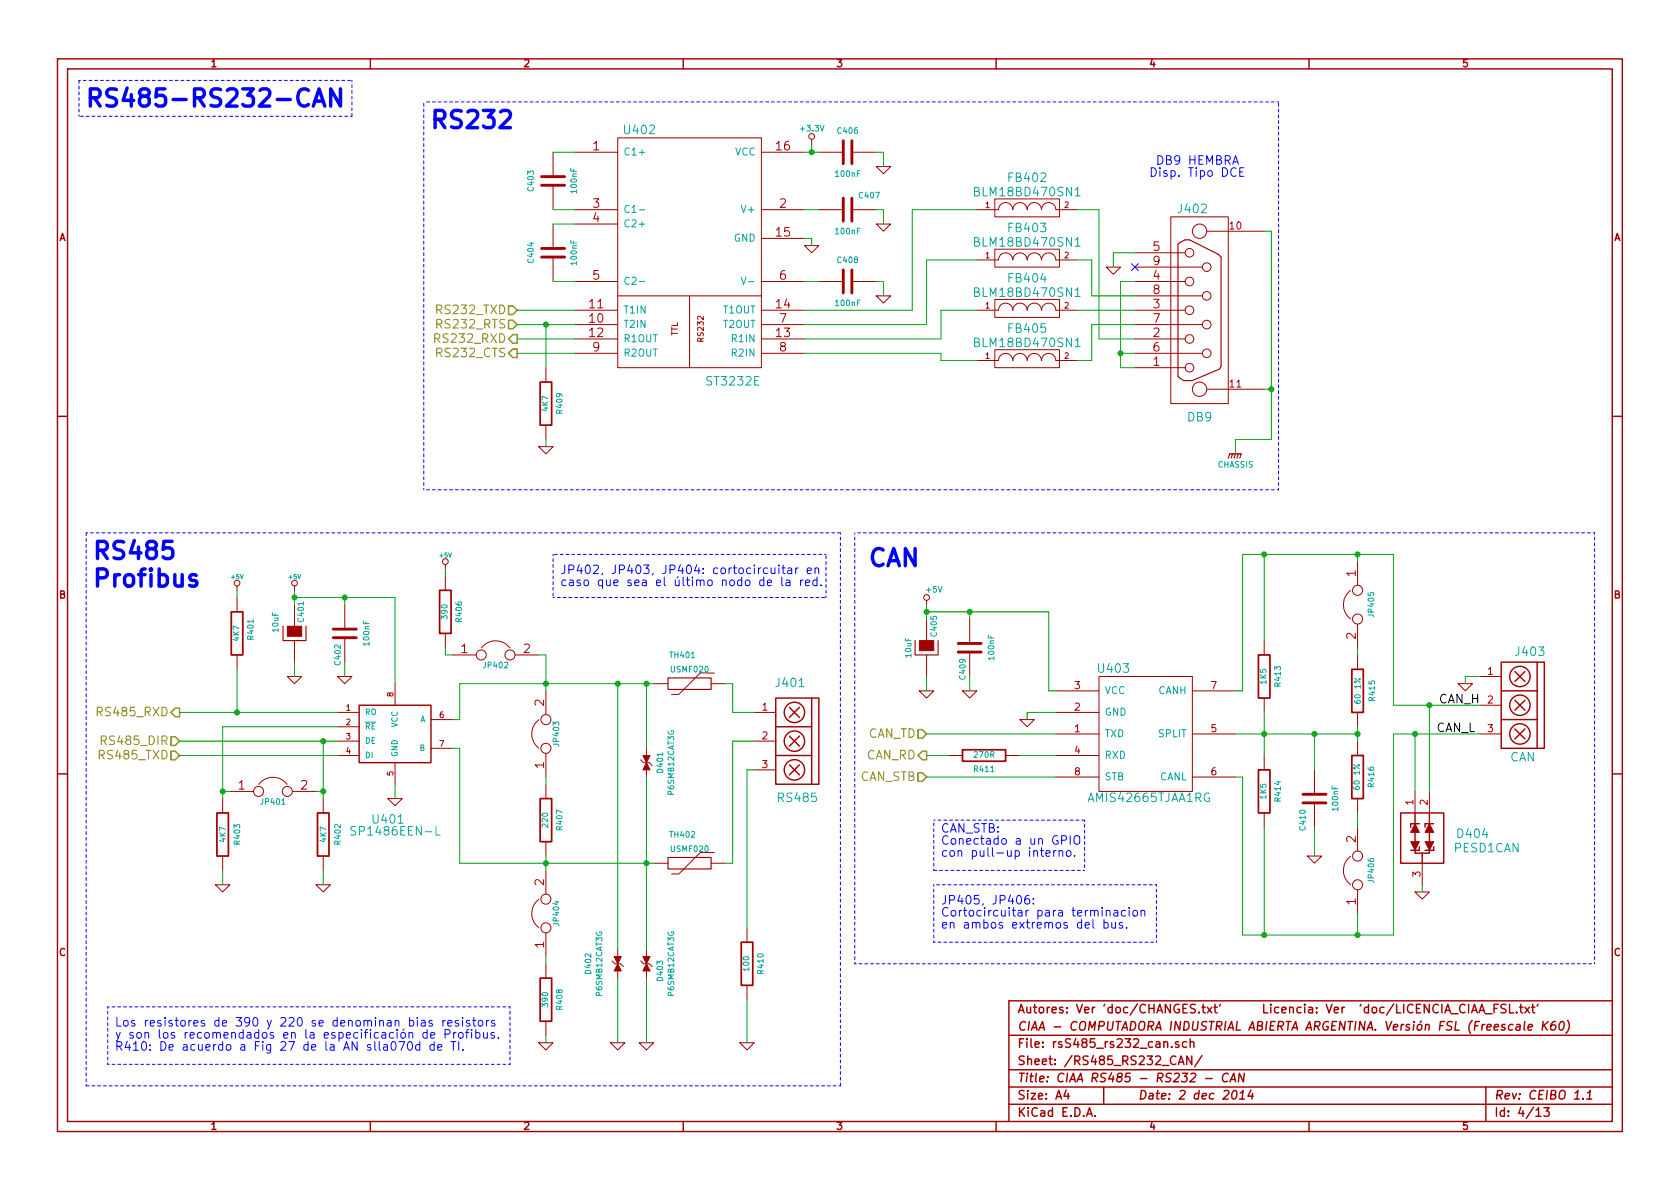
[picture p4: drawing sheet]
<svg xmlns="http://www.w3.org/2000/svg" width="297mm" height="210mm" viewBox="0 0 297 210" stroke-linecap="round" stroke-linejoin="round" font-family="sans-serif">
<g fill="none" stroke="#a00000" stroke-width=".25">
<path d="M10.2 10.4h276.6v189.7h-276.6zM11.9 12.2h273.2v186.1h-273.2zM65.5 10.4v1.8M120.8 10.4v1.8M176.1 10.4v1.8M231.4 10.4v1.8M10.2 73.6h1.7M285.1 73.6h1.7M217.4 80.3h2.1M265.4 117.1h7.6v15.2h-7.6zM267.8 118.7l1.8 1.8M269.6 118.7l-1.8 1.8"/>
<path d="M271.8 117.1v15.2M10.2 136.8h1.7M63.5 124.7h12.7v10.2h-12.7zM137.2 123.4h7.6v15.3h-7.6zM137.2 133.6h6.3M137.2 128.5h6.3M139.6 135.2l1.8 1.8M139.6 130.2l1.8 1.7M139.6 125.1l1.8 1.8M141.4 135.2l-1.8 1.8M141.4 130.2l-1.8 1.7M141.4 125.1l-1.8 1.8"/>
<path d="M143.5 123.4v15.3M265.4 127.2h6.4M265.4 122.2h6.4M267.8 128.9l1.8 1.8M267.8 123.8l1.8 1.8M269.6 128.9l-1.8 1.8M269.6 123.8l-1.8 1.8M285.1 136.8h1.7M247.6 143.8h7.7v8.8h-7.7zM250.2 150.4v.5h2.5v-.5M250.2 143.8v1.9M250.2 147.3v1.5"/>
<path d="M251 145.7h-1.6v.6M251 149.7v.7h-1.6M251.5 150.9v1.7M252.7 143.8v1.9M252.7 147.2v1.5M253.5 145.7h-1.5v.6M253.5 149.7v.7h-1.5M211.4 177.7a.62 .62 0 0 0-.9 0v.5l.8 .3v.5a.68 .68 0 0 1-.8 0M212 179v.1M212.5 178.1h.6M212.7 177.6v1.3l.4 .2M256.6 179.3h1.2"/>
<path d="M259 177.7a.63 .63 0 0 0-.7 0 .63 .63 0 0 0-.2 .8 .6 .6 0 0 0 .3 .5 .6 .6 0 0 0 .6 0M259.7 177.6v1.5M260.2 179.1l.5-1.5 .5 1.5M260.3 178.7h.8M261.5 179.1l.5-1.5 .5 1.5M261.6 178.7h.8M262.6 179.3h1.2M264.2 178.3h.5M264.9 177.6h-.7v1.5M266.3 177.7a.62 .62 0 0 0-.8 0v.5l.7 .3v.5a.68 .68 0 0 1-.8 0M266.9 177.6v1.5h.7M268.1 179v.1"/>
<path d="M268.7 178.1h.6M268.9 177.6v1.3l.4 .2M269.6 178.1l.8 1M270.4 178.1l-.8 1M270.8 178.1h.6M271 177.6v1.3l.4 .2M271.9 177.6l-.1 .3M285.1 177h-106.7v21.3M65.5 198.3v1.8M120.8 198.3v1.8M176.1 198.3v1.8M178.4 183.1h106.7"/>
<path d="M178.4 189.2h106.7M178.4 195.3h106.7M178.4 192.2h106.7M188.5 192.8l-.4 1h1M188.8 193.3v1.1M192.1 197.4l.5-1.5 .5 1.5M192.3 197h.7M193.6 197.3v.1M195.1 192.2v3.1M207.2 185.1v.1M208.3 188.3l.5-1.6 .5 1.6M208.4 184.3l-.3-.1-.3 .2 .1 .2 .5 .2v.3h-.6"/>
<path d="M208.5 187.8h.7M209.8 184.3a.48 .48 0 0 0-.7 0v.8l.3 .1 .4-.1M210.4 184.3h.1a.36 .36 0 0 1 .6 .1v.8M210.4 183.7v1.5M210.7 186.7v1.6l-.9-1.6v1.6M212.5 186.7l-1.3 1.9M213.2 190.7h1.1M217.2 189.9a.73 .73 0 0 0-1 .4 .73 .73 0 0 0 .5 1l.3-.1M217.4 191.3l.7-1.5 .4 1.5M217.6 190.9h.8M218 193l.4-.2a.88 .88 0 0 1-.3 1.6l-.3-.3a1.19 1.19 0 0 1 .2-1.1zM219.2 194.4h.8"/>
<path d="M219.3 193.3l.5-.5-.2 1.6M220 189.8l-.2 1.5-.7-1.5-.2 1.5M221.2 192.8l-.6 1h1M221.5 193.3l-.2 1.1M231.4 198.3v1.8M262.7 192.2v6.1M268.1 181.2h.6v1M268.8 181.5a.69 .69 0 0 0-.8 .3v.3l.2 .1 .5-.1M269.6 180.6l-.2 1.4 .2 .2M270.2 181.7l.7-.2v-.3h-.6l-.1 .8 .2 .2 .4-.1M271.6 196.3l.4-.4v1.5M271.6 197.4h.9"/>
<path d="M272.8 180.6l-.1 1.6M273 195.9h.9l-.5 .6 .4 .1v.7l-.2 .1-.6-.1M273 181.3l.6 .9M273.7 180.6l-1 .9M275 180.6a.72 .72 0 0 0-.8 .7l-.1 .6 .3 .3 .5-.2 .1-.6a.49 .49 0 0 0-.8 .1M275.9 180.8l.4-.2a.88 .88 0 0 1-.4 1.6l-.2-.3a1.19 1.19 0 0 1 .2-1.1zM277.2 180.4a1.78 1.78 0 0 1-.3 2.3M280.5 194.4h.9M280.7 193.3l.5-.5-.2 1.6"/>
<circle cx="268.7" cy="119.6" r="1.8"/>
<circle cx="140.5" cy="136.1" r="1.8"/>
<circle cx="140.5" cy="131.1" r="1.8"/>
<circle cx="140.5" cy="126" r="1.8"/>
<circle cx="268.7" cy="124.7" r="1.8"/>
<circle cx="268.7" cy="129.8" r="1.8"/>
</g>
<g fill="none" stroke="#a00000" stroke-width=".18">
<path d="M97.8 26.9v4.3M97.8 32.8v4.3M97.8 39.6v4.3M101.6 26.9h7.6M101.6 37.1h7.6M101.6 39.6h7.6M109.2 24.4h25.4v40.6h-25.4zM134.6 26.9h7.6M134.6 37.1h7.6M143.5 24.6v1M144.8 26.9h4.3M144.8 37.1h4.3"/>
<path d="M150.6 26.9h4.3M150.6 37.1h4.3M154.9 39.6h2.6l-1.3 1.3zM154.9 29.5h2.6l-1.3 1.2zM172.7 37.1h3.9a1.26 1.26 0 0 1 1.2-1.3 1.26 1.26 0 0 1 1.3 1.3M175.9 35.2h11.4v3.1h-11.4zM179.1 37.1a1.26 1.26 0 0 1 1.3-1.3 1.26 1.26 0 0 1 1.2 1.3 1.27 1.27 0 0 1 1.3-1.3 1.27 1.27 0 0 1 1.2 1.3M184.2 37.1a1.26 1.26 0 0 1 1.2-1.3 1.26 1.26 0 0 1 1.3 1.3h3.8M207 38.3h10.2v33.1h-10.2zM97.8 45.5v4.3M101.6 59.9h7.6M101.6 57.4h7.6"/>
<path d="M101.6 54.9h7.6M101.6 49.8h7.6M109.2 52.3h25.4M121.9 52.3v12.7M134.6 59.9h7.6M134.6 57.4h7.6M134.6 54.9h7.6M134.6 49.8h7.6M134.6 42.2h7.6M142.2 43.4h2.6l-1.3 1.3zM144.8 49.8h4.3M150.6 49.8h4.3"/>
<path d="M154.9 52.3h2.6l-1.3 1.3zM172.7 54.9h3.9a1.26 1.26 0 0 1 1.2-1.3 1.26 1.26 0 0 1 1.3 1.3M172.7 46h3.9a1.26 1.26 0 0 1 1.2-1.3 1.26 1.26 0 0 1 1.3 1.3M175.9 53h11.4v3.1h-11.4zM175.9 44.1h11.4v3.1h-11.4zM179.1 54.9a1.26 1.26 0 0 1 1.3-1.3 1.26 1.26 0 0 1 1.2 1.3 1.27 1.27 0 0 1 1.3-1.3 1.27 1.27 0 0 1 1.2 1.3M179.1 46a1.26 1.26 0 0 1 1.3-1.3 1.26 1.26 0 0 1 1.2 1.3 1.27 1.27 0 0 1 1.3-1.3 1.27 1.27 0 0 1 1.2 1.3M184.2 54.9a1.26 1.26 0 0 1 1.2-1.3 1.26 1.26 0 0 1 1.3 1.3h3.8M184.2 46a1.26 1.26 0 0 1 1.2-1.3 1.26 1.26 0 0 1 1.3 1.3h3.8M195.6 47.2h2.5l-1.3 1.3zM200.7 59.9h8.8M200.7 57.4h11.9"/>
<path d="M200.7 54.9h8.8M200.7 52.3h11.9M200.7 49.8h8.8M200.7 47.2h11.9M200.7 44.7h8.8M213.4 40.9h10.1M95.2 79h2.6l-1.3 1.3zM96.5 65v2.6M96.5 75.2v2.5M101.6 62.5h7.6M134.6 62.5h7.6M172.7 63.7h3.9a1.26 1.26 0 0 1 1.2-1.2 1.26 1.26 0 0 1 1.3 1.2"/>
<path d="M175.9 61.8h11.4v3.2h-11.4zM179.1 63.7a1.26 1.26 0 0 1 1.3-1.2 1.26 1.26 0 0 1 1.2 1.2 1.27 1.27 0 0 1 1.3-1.2 1.27 1.27 0 0 1 1.2 1.2M184.2 63.7a1.26 1.26 0 0 1 1.2-1.2 1.26 1.26 0 0 1 1.3 1.2h3.8M200.7 65h8.8M200.7 62.5h11.9M213.4 68.8h10.1M78.7 99.8v.8M240 99.3v4.2M41.9 103.6v.8M41.9 105.7v2.5M41.9 115.8v2.6M50.8 119.6h2.5l-1.2 1.3z"/>
<path d="M52.1 103.6v.8M52.1 106.9v3.8M52.1 113.3v3.8M59.7 119.6h2.5l-1.2 1.3zM61 106.9v4.3M61 112.8v4.3M78.7 101.8v2.6M78.7 112v2.5M80 115.8h4.2M85.1 114.5a3.2 3.2 0 0 1 5 .1M91.1 115.8h4.1M125.1 119h-1.3l-3.8 3.8h-1.3"/>
<path d="M163.8 106.2v.7M163.8 109.5v3.8M163.8 115.8v3.8M171.4 109.5v4.3M171.4 115.3v4.3M194.3 119.6h16.5v20.3h-16.5zM223.5 113.3v2.5M238.8 104.4a3.2 3.2 0 0 0 0 5M240 110.4v4.1M240 115.8v2.6M261.6 119.6h3.8M40.6 139.9h4.2"/>
<path d="M45.7 138.7a3.2 3.2 0 0 1 5.1 0M51.7 139.9h4.2M59.7 126h3.8M59.7 128.5h3.8M59.7 131.1h3.8M59.7 133.6h3.8M69.8 120.9v3.8M69.8 134.9v3.8M76.2 127.2h3.8M76.2 132.3h3.8M95.3 127.3a3.2 3.2 0 0 0 0 5M96.5 122.2v4.2"/>
<path d="M96.5 133.2v4.2M96.5 138.7v2.5M114.3 132.3v1.3M114.3 136.1v1.3M115.6 120.9h2.5M125.7 120.9h2.6M133.3 126h3.9M133.3 131.1h3.9M133.3 136.1h3.9M162.6 122.2h2.5l-1.3 1.2zM167.6 133.6h2.6M170.2 122.2h2.5l-1.3 1.2z"/>
<path d="M177.8 133.6h2.5M180.3 127.2h2.6l-1.3 1.3zM186.7 126h7.6M186.7 133.6h7.6M186.7 129.8h7.6M186.7 122.2h7.6M186.7 137.4h7.6M210.8 129.8h7.6M210.8 122.2h7.6M210.8 137.4h7.6M223.5 123.4v2.6M223.5 133.6v2.5"/>
<path d="M232.4 136.1v4.4M240 126v2.5M240 131.1v2.5M250.2 139.9v3.9M252.7 139.9v3.9M257.8 120.9h2.5l-1.2 1.3zM261.6 129.8h3.8M261.6 124.7h3.8M38.1 156.5h2.5l-1.2 1.2zM39.4 141.2v2.6M39.4 151.4v2.5M55.9 156.5h2.5l-1.3 1.2z"/>
<path d="M57.1 141.2v2.6M57.1 151.4v2.5M68.6 141.2h2.5l-1.3 1.3zM95.3 159a3.2 3.2 0 0 0 0 5.1M96.5 148.8v2.6M96.5 153.9v4.2M115.6 152.6h2.5M125.1 150.7h-1.3l-3.8 3.9h-1.3M125.7 152.6h2.6M223.5 143.8v2.5M231.1 151.4h2.6l-1.3 1.2zM232.4 142v4.3"/>
<path d="M238.8 151.4a3.2 3.2 0 0 0 0 5M240 141.2v2.6M240 146.3v4.2M240 157.3v4.2M250.2 157.7h2.5l-1.2 1.3zM251.5 152.6v3.9M96.5 165v4.2M96.5 170.4v2.6M109.2 167.9v1.3M109.2 171.7v1.3M114.3 167.9v1.3M114.3 171.7v1.3"/>
<path d="M132.1 164.1v2.5M132.1 174.2v2.6M95.2 184.4h2.6l-1.3 1.3zM96.5 180.6v2.5M107.9 184.4h2.6l-1.3 1.3zM113 184.4h2.6l-1.3 1.3zM130.8 184.4h2.5l-1.2 1.3z"/>
<circle cx="143.5" cy="24.1" r=".51"/>
<circle cx="210.3" cy="59.9" r=".76"/>
<circle cx="210.3" cy="54.9" r=".76"/>
<circle cx="210.3" cy="44.7" r=".76"/>
<circle cx="210.3" cy="49.8" r=".76"/>
<circle cx="212.1" cy="40.9" r="1.27"/>
<circle cx="213.4" cy="57.4" r=".76"/>
<circle cx="213.4" cy="47.2" r=".76"/>
<circle cx="213.4" cy="52.3" r=".76"/>
<circle cx="210.3" cy="65" r=".76"/>
<circle cx="212.1" cy="68.8" r="1.27"/>
<circle cx="213.4" cy="62.5" r=".76"/>
<circle cx="78.7" cy="99.3" r=".51"/>
<circle cx="41.9" cy="103.1" r=".51"/>
<circle cx="52.1" cy="103.1" r=".51"/>
<circle cx="85.1" cy="115.8" r=".89"/>
<circle cx="90.2" cy="115.8" r=".89"/>
<circle cx="163.8" cy="105.7" r=".51"/>
<circle cx="240" cy="109.5" r=".89"/>
<circle cx="240" cy="104.4" r=".89"/>
<circle cx="45.7" cy="139.9" r=".89"/>
<circle cx="50.8" cy="139.9" r=".89"/>
<circle cx="96.5" cy="132.3" r=".89"/>
<circle cx="96.5" cy="127.2" r=".89"/>
<circle cx="96.5" cy="159" r=".89"/>
<circle cx="240" cy="151.4" r=".89"/>
<circle cx="240" cy="156.5" r=".89"/>
<circle cx="96.5" cy="164.1" r=".89"/>
</g>
<g fill="none" stroke="#00a0a0" stroke-width=".18">
<path d="M113 37.1h1M190.1 33.5l.5-.4v1.5M190.1 34.6h.9M113 49.8h1M131.1 49l.4 1.3 .4-1.3M132.3 49.8h1M190.1 51.3l.5-.4v1.5M190.1 42.4l.5-.4v1.5M190.1 52.4h.9M190.1 43.5h.9M190.1 60.2l.5-.4v1.5M190.1 61.3h.9"/>
<path d="M62.9 146.2a.62 .62 0 0 0-.8 .1v.4l.7 .4v.4a.68 .68 0 0 1-.8 .1M77.1 146.1v1.6h.7"/>
</g>
<g fill="none" stroke="#a00000" stroke-width=".51">
<path d="M95.8 32.8h4M95.8 31.2h4M149.1 24.9v4.1M149.1 35v4.1M150.6 24.9v4.1M150.6 35v4.1M95.8 45.5h4M95.8 43.9h4M149.1 47.7v4.1M150.6 47.7v4.1M58.9 111.2h4.1M58.9 112.8h4.1"/>
<path d="M169.4 113.8h4.1M169.4 115.3h4.1M230.4 142h4M230.4 140.5h4"/>
</g>
<g fill="none" stroke="#a00000" stroke-width=".3">
<path d="M95.5 67.6h2v7.6h-2zM40.9 108.2h2v7.6h-2zM77.7 104.4h2.1v7.6h-2.1zM222.5 115.8h2v7.6h-2zM239 118.4h2v7.6h-2zM170.2 132.6h7.6v2h-7.6zM222.5 136.1h2v7.7h-2zM239 133.6h2v7.6h-2zM38.4 143.8h2v7.6h-2zM56.1 143.8h2.1v7.6h-2.1zM95.5 141.2h2v7.6h-2zM95.5 173h2v7.6h-2z"/>
<path d="M131.1 166.6h2v7.6h-2z"/>
</g>
<g fill="#a00000" stroke="#a00000" stroke-width=".18">
<path d="M114.8 134.9l.5 .5z"/>
<path d="M113.8 134.9h1z"/>
<path d="M113.3 134.4l.5 .5z"/>
<path d="M114.3 134.9l.6 1.2h-1.2z"/>
<path d="M113.7 133.6h1.2l-.6 1.3z"/>
<path d="M109.7 170.4l.5 .5z"/>
<path d="M108.7 170.4h1z"/>
<path d="M108.2 169.9l.5 .5z"/>
<path d="M109.2 170.4l.7 1.3h-1.3z"/>
<path d="M108.6 169.2h1.3l-.7 1.2z"/>
<path d="M114.8 170.4l.5 .5z"/>
<path d="M113.8 170.4h1z"/>
<path d="M113.3 169.9l.5 .5z"/>
<path d="M114.3 170.4l.6 1.3h-1.2z"/>
<path d="M113.7 169.2h1.2l-.6 1.2z"/>
<path d="M162.6 113.3h2.5v1.8h-2.5z"/>
<path d="M250.2 145.7l.8 1.5h-1.6z"/>
<path d="M249.4 148.8h1.6l-.8 1.6z"/>
<path d="M252.7 145.7l.8 1.5h-1.5z"/>
<path d="M252 148.8h1.5l-.8 1.6z"/>
<path d="M50.8 110.7h2.5v1.8h-2.5z"/>
</g>
<path d="M208.5 42.9l1-.5h.8l5.1 2.6 .5 .5v19.3l-.3 .4-4.8 2.1h-1.5l-1-.8v-23.3zM217.4 80.3l-.2 .7M217.9 80.3l-.2 .7M218.4 80.3l-.2 .7M218.9 80.3l-.2 .7M219.5 80.3l-.3 .7M50 110.7v2.6h4.1v-2.6M118.1 119.9h7.6v2h-7.6zM161.8 113.3v2.5h4.1v-2.5M118.1 151.6h7.6v2.1h-7.6z" fill="none" stroke="#a00000" stroke-width=".2"/>
<path d="M200.1 46.6l1.2 1.2M201.3 46.6l-1.2 1.2" fill="none" stroke="#0000c0" stroke-width=".18"/>
<g fill="none" stroke="#00f" stroke-width=".18">
<path d="M218 29.1l.5-1.6 .5 1.6M218.1 28.6h.7M218.6 29.8a.63 .63 0 0 0-.8 0 .63 .63 0 0 0-.2 .8 .6 .6 0 0 0 .3 .5 .6 .6 0 0 0 .7 0M219.2 30.4h.5M219.9 29.7h-.7v1.5h.7M137.7 99.9v.2M138.5 99.9v1.3l.3 .2M135.7 103.1l.7-.2-.1-.3h-.4l-.2 .2 .1 .7h.5M136.3 100.4v.8a.39 .39 0 0 0 .7 .1M137 100.4v1M137.7 100.4v1M138.2 102.1v1.3l.3 .2"/>
<path d="M138.3 100.4h.5M139 102.6h.6l.1 1M139.3 100.5h.6l.1 .9M139.7 102.9l-.5 .1a.3 .3 0 0 0-.3 .3 .3 .3 0 0 0 .3 .3l.5-.1M140 100.8l-.5 .1a.3 .3 0 0 0-.3 .2 .3 .3 0 0 0 .3 .3h.5M140.7 100.4v1M141.1 100.4l-.3 .1-.1 .2M141.6 102.6v1M142 102.6h-.3l-.1 .3M142.4 103.1l.8-.2-.1-.3h-.5l-.2 .2 .1 .7h.6M142.7 100.9l.8-.1-.1-.3-.4-.1-.3 .3 .1 .7h.6M144.1 100.6l.1-.1a.36 .36 0 0 1 .6 .2v.7"/>
<path d="M144.1 100.4v1M144.4 102.6a.48 .48 0 0 0-.6 .1v.7l.2 .2 .4-.1M144.4 102.1v1.5M145.2 103.4v.2M181.9 158.3a.62 .62 0 0 0-.7 .7v.6l.3 .3 .5-.2v-.6a.48 .48 0 0 0-.7 0l-.1 .1M182.7 159.7v.2M182.7 158.9v.2M184.9 150.9l.8-.1-.1-.3-.4-.1-.3 .2 .1 .8h.6M186.3 150.4v1M186.7 150.4l-.2 .1-.2 .2M187.2 150.6l.1-.1a.36 .36 0 0 1 .6 .1v.8M187.2 150.4v1"/>
<path d="M187.7 148.6l.7-.1 .2-.2-.1-.4-.2-.1h-.6v1.5M188.6 150.6l.2-.2 .5 .2v.7l-.2 .1-.5-.1zM189.2 147.8v1.5M190 151.3v.1M190.1 147.8a.5 .5 0 0 1 .6 0 .5 .5 0 0 1 .2 .5v.8a.53 .53 0 0 1-.6 .2 .53 .53 0 0 1-.4-.5v-.5zM81.8 179.9v.2M83.8 179.9v1.3l.4 .3M195.2 163.2a.48 .48 0 0 1 .7 .1v.7l-.3 .1h-.4M195.2 162.6v1.5M195.6 161.1h.1a.36 .36 0 0 1 .6 .1v.8M196.6 163.1v.8a.39 .39 0 0 0 .6 .1M197 161.1h.6v.9"/>
<path d="M197.2 163.1v1M197.6 161.4h-.5a.3 .3 0 0 0-.2 .3 .3 .3 0 0 0 .2 .3l.5-.1M198.5 163.2l-.4-.1-.2 .2v.2l.6 .2v.4h-.6M199 161.1a.48 .48 0 0 0-.7 0v.8l.3 .1 .4-.1M199.2 164v.1M199.6 160.5v.1M199.6 161v1M200.4 161.1l.2-.1 .4 .1v.8l-.2 .1-.4-.1zM201.8 161.1a.36 .36 0 0 1 .6 .1v.8M201.8 161v1M69.3 184.3l.2-.1a.86 .86 0 0 1 .6 .7 .86 .86 0 0 1-.5 .8 .81 .81 0 0 1-.3-1.4zM70.5 184.2h1.1l-.7 1.5"/>
<path d="M72.2 184.3l.2-.1a.86 .86 0 0 1 .5 .7 .86 .86 0 0 1-.4 .8 .81 .81 0 0 1-.3-1.4zM74.2 184.8a.48 .48 0 0 0-.6 .1v.7l.2 .1 .4-.1M74.2 184.2v1.5M74.5 180.5h.6l.1 1M75.2 180.8l-.5 .1a.3 .3 0 0 0-.3 .3 .3 .3 0 0 0 .3 .3l.5-.1M75.5 182.6a.48 .48 0 0 0-.6 .1v.8l.2 .1 .4-.1M75.5 182.1v1.5M76.1 183.1l.8-.1-.1-.4h-.4l-.3 .2 .1 .7h.6M76.4 180.5l-.4-.1-.2 .3 .1 .2 .5 .1v.4h-.6M76.8 184.8a.48 .48 0 0 0-.7 .1v.7l.2 .1 .5-.1M76.8 184.2v1.5M77.4 185.2l.7-.1v-.3l-.5-.1-.2 .2 .1 .7h.6"/>
<path d="M78.3 180.4v1.1M78.7 182.9l.7-.1 .2-.2-.1-.4-.2-.1h-.6v1.5M78.7 180.4l-.2 .1-.2 .2M79.2 180.9l.7-.1-.1-.3-.4-.1-.2 .3v.7h.6M79.7 184.2h.9M80.2 184.2v1.5M80.2 182.6v1M80.6 182.6h-.2l-.2 .3M81.1 180.5l-.4-.1-.2 .3v.2l.6 .1v.4h-.6M81.1 184.2v1.5M81.2 182.7l.2-.1 .4 .1v.8l-.2 .1-.4-.1zM81.8 180.4v1.1"/>
<path d="M81.8 185.6v.1M82.3 182.6h.6M82.9 182.1h-.3l-.1 .2v1.3M83 180.5l-.3-.1-.3 .3 .1 .2 .5 .1v.4h-.6M83.4 182.1v.1M83.4 182.6v1M83.6 180.4h.6M84.1 182.6a.48 .48 0 0 1 .7 .1v.8l-.2 .1-.5-.1M84.1 182.1v1.5M84.7 180.5l.4-.1 .3 .3v.5l-.3 .3-.4-.1-.1-.2v-.5zM85.5 182.6v.8a.39 .39 0 0 0 .7 .1M86 180.4v1.1"/>
<path d="M86.2 182.6v1M86.4 180.4l-.2 .1-.2 .2M87.4 182.6h-.4l-.2 .2 .1 .2 .5 .2v.3h-.6M87.5 180.5l-.4-.1-.2 .3v.2l.6 .1v.4h-.6M88.1 183.5v.1"/>
</g>
<path d="M89.9 54.1h.8l.7 .8-.7 .7h-.8zM89.9 56.6h.8l.7 .8-.7 .8h-.8zM89.9 59.9l.8-.7h.7v1.5h-.7zM89.9 62.5l.8-.8h.7v1.5h-.7zM30.2 132.8h.8l.7 .8-.7 .8h-.8zM30.2 130.3h.8l.7 .8-.7 .7h-.8zM31 125.2h.7v1.5h-.7l-.8-.7zM162.3 129h.8l.7 .8-.7 .8h-.8zM162.3 136.6h.8l.7 .8-.7 .8h-.8zM163.1 132.8h.7v1.6h-.7l-.8-.8z" fill="none" stroke="#808000" stroke-width=".25"/>
<path d="M17.9 131l.7-.1 .2-.2-.1-.4-.2-.2h-.6v1.6" fill="none" stroke="#808000" stroke-width=".18"/>
<path d="M54.5 16a1.14 1.14 0 0 0-1.3-.2 1.14 1.14 0 0 0-.5 1.2 1.29 1.29 0 0 0 .3 1.4 1.29 1.29 0 0 0 1.4 .2l.1-.1M55.4 18.8l1-3.1 1 3.1M55.7 17.9h1.4M60.2 15.7v3.1l-1.7-3.1v3.1" fill="none" stroke="#00f" stroke-width=".61"/>
<g fill="none" stroke="#00a000" stroke-width=".18">
<path d="M97.8 26.9h3.8M97.8 37.1h3.8M97.8 39.6h3.8M142.2 26.9h2.6M142.2 37.1h2.6M143.5 25.6v1.3M154.9 26.9h1.3v2.6M154.9 37.1h1.3v2.5M172.7 37.1h-11.4v17.8h-19.1M190.5 37.1h3.8v22.8h6.4M91.4 54.9h10.2M91.4 59.9h10.2"/>
<path d="M91.4 57.4h10.2M96.5 57.4v7.6M97.8 49.8h3.8M142.2 42.2h1.3v1.2M142.2 49.8h2.6M154.9 49.8h1.3v2.5M172.7 46h-8.9v11.4h-21.6M172.7 54.9h-6.3v5h-24.2M190.5 54.9h10.2M190.5 46h2.5v6.3h7.7M200.7 49.8h-2.6v15.2h2.6M200.7 57.4h-7.7v6.3h-2.5"/>
<path d="M200.7 44.7h-3.9v2.5M223.5 40.9h1.3v36.8h-6.4v2.6M91.4 62.5h10.2M96.5 77.7v1.3M142.2 62.5h24.2v1.2h6.3M198.1 62.5h2.6M223.5 68.8h1.3M223.5 98v15.3M240 98v1.3M41.9 104.4v1.3M41.9 118.4v7.6M52.1 105.7h17.7v15.2"/>
<path d="M52.1 104.4v2.5M52.1 117.1v2.5M61 105.7v1.2M61 117.1v2.5M78.7 100.6v1.2M78.7 114.5v1.3h1.3M95.2 115.8h1.3v6.4M163.8 108.2h21.6v14h1.3M163.8 106.9v2.6M163.8 119.6v2.6M171.4 108.2v1.3M171.4 119.6v2.6"/>
<path d="M240 114.5v1.3M261.6 119.6h-2.5v1.3M31.7 133.6h28M31.7 131.1h28M31.7 126h28M39.4 139.9h1.2M55.9 139.9h1.2M57.1 131.1v10.1M59.7 128.5h-20.3v12.7M69.8 138.7v2.5M80 132.3h1.3v20.3h34.3M96.5 137.4v1.3"/>
<path d="M109.2 120.9v47M114.3 120.9v11.4M114.3 137.4v30.5M115.6 120.9h-34.3v6.3h-1.3M128.3 120.9h1.2v5.1h3.8M133.3 131.1h-3.8v21.5h-1.2M133.3 136.1h-1.2v28M163.8 129.8h22.9M163.8 133.6h3.8M163.8 137.4h22.9M180.3 133.6h6.4M186.7 126h-5.1v1.2"/>
<path d="M218.4 129.8h21.6M218.4 122.2h1.3v-24.2h26.7v26.7h15.2M223.5 126v7.6M232.4 129.8v6.3M240 128.5v2.6M250.2 129.8v10.1M252.7 124.7v15.2M261.6 129.8h-15.2v35.5h-26.7v-27.9h-1.3M39.4 153.9v2.6M57.1 153.9v2.6M96.5 151.4v2.5M223.5 146.3v19"/>
<path d="M232.4 146.3v5.1M240 143.8v2.5M251.5 156.5v1.2M96.5 169.2v1.2M109.2 173v11.4M114.3 173v11.4M132.1 176.8v7.6M240 161.5v3.8M96.5 183.1v1.3"/>
</g>
<g fill="none" stroke="#00f" stroke-width=".18" stroke-dasharray=".5" stroke-dashoffset=".3">
<path d="M14 14.2h48.2M62.2 14.2v6.4M226.1 18h-151.2M14 20.6v-6.4M62.2 20.6h-48.2M15.2 94.2h133.4M74.9 86.6v-68.6M97.8 98v7.7M146 98h-48.2M148.6 94.2v97.8M151.1 94.2v76.2M226.1 86.6h-151.2"/>
<path d="M226.1 86.6v-68.6M281.9 94.2h-130.8M97.8 105.7h48.2M146 105.7v-7.7M165.1 156.5v10.1M165.1 145h26.7M165.1 153.9v-8.9M191.8 145v8.9M191.8 153.9h-26.7M204.5 156.5h-39.4M19 178h71.2M19 178v10.2"/>
<path d="M151.1 170.4h130.8M165.1 166.6h39.4M204.5 166.6v-10.1M281.9 170.4v-76.2M15.2 192v-97.8M19 188.2h71.2M90.2 188.2v-10.2M148.6 192h-133.4"/>
</g>
<g fill="#00a000" stroke="#00a000" stroke-width=".25">
<circle cx="52.1" cy="105.7" r=".41"/>
<circle cx="143.5" cy="26.9" r=".41"/>
<circle cx="61" cy="105.7" r=".41"/>
<circle cx="163.8" cy="108.2" r=".41"/>
<circle cx="171.4" cy="108.2" r=".41"/>
<circle cx="114.3" cy="152.6" r=".41"/>
<circle cx="114.3" cy="120.9" r=".41"/>
<circle cx="96.5" cy="57.4" r=".41"/>
<circle cx="109.2" cy="120.9" r=".41"/>
<circle cx="96.5" cy="120.9" r=".41"/>
<circle cx="96.5" cy="152.6" r=".41"/>
<circle cx="223.5" cy="129.8" r=".41"/>
<circle cx="240" cy="129.8" r=".41"/>
<circle cx="240" cy="165.3" r=".41"/>
<circle cx="223.5" cy="165.3" r=".41"/>
<circle cx="232.4" cy="129.8" r=".41"/>
<circle cx="250.2" cy="129.8" r=".41"/>
<circle cx="252.7" cy="124.7" r=".41"/>
<circle cx="224.8" cy="68.8" r=".41"/>
<circle cx="198.1" cy="62.5" r=".41"/>
<circle cx="41.9" cy="126" r=".41"/>
<circle cx="240" cy="98" r=".41"/>
<circle cx="223.5" cy="98" r=".41"/>
<circle cx="57.1" cy="131.1" r=".41"/>
<circle cx="57.1" cy="139.9" r=".41"/>
<circle cx="39.4" cy="139.9" r=".41"/>
</g>
<g font-size="4.2" fill="#00f">
<text x="15.2" y="19">RS485-RS232-CAN</text>
<text x="76.2" y="22.9">RS232</text>
<text x="16.5" y="99.1">RS485</text>
<text x="153.7" y="100.3">CAN</text>
<text x="16.5" y="103.9">Profibus</text>
</g>
<g font-size="2.1" fill="#00a0a0">
<text x="110.5" y="23.8">U402</text>
<text x="172.8" y="34.8">BLM18BD470SN1</text>
<text x="178.4" y="32.3">FB402</text>
<text x="178.4" y="41.1">FB403</text>
<text x="208.5" y="37.8">J402</text>
<text x="172.8" y="43.7">BLM18BD470SN1</text>
<text x="172.8" y="52.6">BLM18BD470SN1</text>
<text x="178.4" y="50">FB404</text>
<text x="178.4" y="58.9">FB405</text>
<text x="172.8" y="61.5">BLM18BD470SN1</text>
<text x="125.1" y="68.2">ST3232E</text>
<text x="210" y="74.6">DB9</text>
<text x="194.3" y="119">U403</text>
<text x="268.1" y="116.1">J403</text>
<text x="137.3" y="121.6">J401</text>
<text x="267" y="134.7">CAN</text>
<text x="137.7" y="141.9">RS485</text>
<text x="192.7" y="141.9">AMIS42665TJAA1RG</text>
<text x="62.9" y="147.8">SP1486EEN-L</text>
<text x="66" y="145.7">U401</text>
<text x="257.8" y="148.3">D404</text>
<text x="257.1" y="150.8">PESD1CAN</text>
</g>
<g font-size="2.1" fill="#a00000">
<text x="104.8" y="26.7">1</text>
<text x="137.3" y="26.7">16</text>
<text x="104.8" y="36.8">3</text>
<text x="104.8" y="39.4">4</text>
<text x="137.3" y="41.9">15</text>
<text x="137.8" y="36.8">2</text>
<text x="203.9" y="44.4">5</text>
<text x="203.9" y="47">9</text>
<text x="104.8" y="49.5">5</text>
<text x="137.8" y="49.5">6</text>
<text x="203.9" y="49.5">4</text>
<text x="203.9" y="52.1">8</text>
<text x="104.2" y="57.1">10</text>
<text x="104.2" y="54.6">11</text>
<text x="104.2" y="59.7">12</text>
<text x="137.3" y="59.7">13</text>
<text x="137.3" y="54.6">14</text>
<text x="137.8" y="57.1">7</text>
<text x="203.9" y="59.7">2</text>
<text x="203.9" y="54.6">3</text>
<text x="203.9" y="57.1">7</text>
<text x="104.8" y="62.2">9</text>
<text x="137.8" y="62.2">8</text>
<text x="203.9" y="64.8">1</text>
<text x="203.9" y="62.2">6</text>
<text x="239.8" y="102" transform="rotate(-90 239.8 102)">1</text>
<text x="239.8" y="113" transform="rotate(-90 239.8 113)">2</text>
<text x="81.5" y="115.6">1</text>
<text x="92.6" y="115.6">2</text>
<text x="125.4" y="119.8">-</text>
<text x="96.3" y="124.8" transform="rotate(-90 96.3 124.8)">2</text>
<text x="96.3" y="135.9" transform="rotate(-90 96.3 135.9)">1</text>
<text x="42.1" y="139.7">1</text>
<text x="53.2" y="139.7">2</text>
<text x="239.8" y="149" transform="rotate(-90 239.8 149)">2</text>
<text x="125.4" y="151.5">-</text>
<text x="96.3" y="156.6" transform="rotate(-90 96.3 156.6)">2</text>
<text x="239.8" y="160" transform="rotate(-90 239.8 160)">1</text>
<text x="96.3" y="167.6" transform="rotate(-90 96.3 167.6)">1</text>
<text x="179.9" y="179.3">Autores: Ver 'doc/CHANGES.txt'</text>
<text x="214" y="179.3">Licencia: Ver 'doc/LICENCIA_CIAA_FSL.txt'</text>
<text x="179.9" y="185.4">File: rsS485_rs232_can.sch</text>
<text x="179.9" y="182.3">CIAA - COMPUTADORA INDUSTRIAL ABIERTA ARGENTINA. Versión FSL (Freescale K60)</text>
<text x="179.9" y="191.5">Title: CIAA RS485 - RS232 - CAN</text>
<text x="179.9" y="188.4">Sheet: /RS485_RS232_CAN/</text>
<text x="179.9" y="197.6">KiCad E.D.A.</text>
<text x="179.9" y="194.5">Size: A4</text>
<text x="201.2" y="194.5">Date: 2 dec 2014</text>
<text x="264.2" y="194.5">Rev: CEIBO 1.1</text>
<text x="264.2" y="197.6">Id: 4/13</text>
</g>
<g font-size="2.1" fill="#00f">
<text x="203.8" y="29.2">DB9 HEMBRA</text>
<text x="203.2" y="31.3">Disp. Tipo DCE</text>
<text x="99.1" y="101.6">JP402, JP403, JP404: cortocircuitar en</text>
<text x="99.1" y="103.7">caso que sea el último nodo de la red.</text>
<text x="166.4" y="147.3">CAN_STB:</text>
<text x="166.4" y="149.4">Conectado a un GPIO</text>
<text x="166.4" y="151.6">con pull-up interno.</text>
<text x="166.4" y="160">JP405, JP406:</text>
<text x="166.4" y="162.1">Cortocircuitar para terminacion</text>
<text x="166.4" y="164.3">en ambos extremos del bus.</text>
<text x="20.3" y="181.6">Los resistores de 390 y 220 se denominan bias resistors</text>
<text x="20.3" y="183.7">y son los recomendados en la especificación de Profibus.</text>
<text x="20.3" y="185.9">R410: De acuerdo a Fig 27 de la AN slla070d de TI.</text>
</g>
<g font-size="2.1" fill="#808000">
<text x="77.6" y="55.6">RS232_TXD</text>
<text x="77.6" y="58.2">RS232_RTS</text>
<text x="77.4" y="60.7">RS232_RXD</text>
<text x="77.6" y="63.2">RS232_CTS</text>
<text x="17.7" y="126.7">RS485_RXD</text>
<text x="18.5" y="131.8">RS485_DIR</text>
<text x="153.3" y="130.6">CAN_TD</text>
<text x="17.9" y="134.4">RS485_TXD</text>
<text x="153.1" y="134.4">CAN_RD</text>
<text x="151.9" y="138.2">CAN_STB</text>
</g>
<g font-size="2.1">
<text x="254.3" y="124.5">CAN_H</text>
<text x="254" y="129.5">CAN_L</text>
</g>
<g font-size="1.8" fill="#a00000">
<text x="37.3" y="11.9">1</text>
<text x="92.7" y="11.9">2</text>
<text x="148" y="11.9">3</text>
<text x="203.3" y="11.9">4</text>
<text x="258.6" y="11.9">5</text>
<text x="217.5" y="40.6">10</text>
<text x="10.4" y="42.7">A</text>
<text x="285.3" y="42.7">A</text>
<text x="217.5" y="68.6">11</text>
<text x="10.4" y="105.9">B</text>
<text x="285.3" y="105.9">B</text>
<text x="263" y="119.4">1</text>
<text x="134.8" y="125.7">1</text>
<text x="190" y="125.7">2</text>
<text x="190" y="121.9">3</text>
<text x="214.1" y="121.9">7</text>
<text x="263" y="124.5">2</text>
<text x="134.8" y="130.8">2</text>
<text x="190" y="129.5">1</text>
<text x="214.1" y="129.5">5</text>
<text x="263" y="129.5">3</text>
<text x="134.8" y="135.9">3</text>
<text x="190" y="133.3">4</text>
<text x="190" y="137.2">8</text>
<text x="214.1" y="137.2">6</text>
<text x="249.9" y="142.3" transform="rotate(-90 249.9 142.3)">1</text>
<text x="252.5" y="142.3" transform="rotate(-90 252.5 142.3)">2</text>
<text x="251.2" y="155" transform="rotate(-90 251.2 155)">3</text>
<text x="10.4" y="169.1">C</text>
<text x="285.3" y="169.1">C</text>
<text x="37.3" y="199.8">1</text>
<text x="92.7" y="199.8">2</text>
<text x="148" y="199.8">3</text>
<text x="203.3" y="199.8">4</text>
<text x="258.6" y="199.8">5</text>
</g>
<g font-size="1.8" fill="#00a0a0">
<text x="110.2" y="27.6">C1+</text>
<text x="129.9" y="27.6">VCC</text>
<text x="110.2" y="37.7">C1-</text>
<text x="110.2" y="40.3">C2+</text>
<text x="131.4" y="37.7">V+</text>
<text x="129.7" y="42.8">GND</text>
<text x="110.2" y="50.4">C2-</text>
<text x="110.2" y="58">T2IN</text>
<text x="110.2" y="55.5">T1IN</text>
<text x="127.8" y="58">T2OUT</text>
<text x="127.8" y="55.5">T1OUT</text>
<text x="110.2" y="63.1">R2OUT</text>
<text x="110.2" y="60.6">R1OUT</text>
<text x="129.6" y="63.1">R2IN</text>
<text x="129.6" y="60.6">R1IN</text>
<text x="195.3" y="122.8">VCC</text>
<text x="204.7" y="122.8">CANH</text>
<text x="195.3" y="130.4">TXD</text>
<text x="195.3" y="126.6">GND</text>
<text x="204.8" y="130.4">SPLIT</text>
<text x="195.3" y="134.2">RXD</text>
<text x="195.3" y="138">STB</text>
<text x="204.9" y="138">CANL</text>
</g>
<g font-size="1.4" fill="#00a0a0">
<text x="141.7" y="23.3">+3.3V</text>
<text x="148.2" y="23.7">C406</text>
<text x="94.4" y="33.7" transform="rotate(-90 94.4 33.7)">C403</text>
<text x="102" y="34" transform="rotate(-90 102 34)">100nF</text>
<text x="147.8" y="31.3">100nF</text>
<text x="152" y="35.1">C407</text>
<text x="147.8" y="41.5">100nF</text>
<text x="94.4" y="46.4" transform="rotate(-90 94.4 46.4)">C404</text>
<text x="102" y="46.7" transform="rotate(-90 102 46.7)">100nF</text>
<text x="148.2" y="46.6">C408</text>
<text x="147.8" y="54.2">100nF</text>
<text x="97" y="72.7" transform="rotate(-90 97 72.7)">4K7</text>
<text x="99.5" y="73" transform="rotate(-90 99.5 73)">R409</text>
<text x="215.3" y="82.7">CHASSIS</text>
<text x="163.8" y="104.8">+5V</text>
<text x="42.3" y="113.3" transform="rotate(-90 42.3 113.3)">4K7</text>
<text x="44.9" y="113" transform="rotate(-90 44.9 113)">R401</text>
<text x="49.3" y="111.7" transform="rotate(-90 49.3 111.7)">10uF</text>
<text x="53.8" y="109.9" transform="rotate(-90 53.8 109.9)">C401</text>
<text x="79.2" y="109.4" transform="rotate(-90 79.2 109.4)">390</text>
<text x="81.7" y="109.9" transform="rotate(-90 81.7 109.9)">R406</text>
<text x="165.7" y="112.4" transform="rotate(-90 165.7 112.4)">C405</text>
<text x="243" y="109" transform="rotate(-90 243 109)">JP405</text>
<text x="60.3" y="117.5" transform="rotate(-90 60.3 117.5)">C402</text>
<text x="65.4" y="114" transform="rotate(-90 65.4 114)">100nF</text>
<text x="85.6" y="118.2">JP402</text>
<text x="118.5" y="116.4">TH401</text>
<text x="118.7" y="118.9">USMF020</text>
<text x="161.2" y="116.2" transform="rotate(-90 161.2 116.2)">10uF</text>
<text x="175.8" y="116.6" transform="rotate(-90 175.8 116.6)">100nF</text>
<text x="170.8" y="120" transform="rotate(-90 170.8 120)">C409</text>
<text x="224" y="120.9" transform="rotate(-90 224 120.9)">1K5</text>
<text x="226.5" y="121.3" transform="rotate(-90 226.5 121.3)">R413</text>
<text x="240.6" y="124.2" transform="rotate(-90 240.6 124.2)">60 1%</text>
<text x="243.2" y="123.8" transform="rotate(-90 243.2 123.8)">R415</text>
<text x="64.5" y="126.5">RO</text>
<text x="64.5" y="129">RE</text>
<text x="64.5" y="131.6">DE</text>
<text x="70.4" y="128.7" transform="rotate(-90 70.4 128.7)">VCC</text>
<text x="74.2" y="127.8">A</text>
<text x="98.9" y="131.8" transform="rotate(-90 98.9 131.8)">JP403</text>
<text x="64.5" y="134.1">DI</text>
<text x="70.4" y="133.9" transform="rotate(-90 70.4 133.9)">GND</text>
<text x="74.2" y="132.8">B</text>
<text x="117.3" y="136.5" transform="rotate(-90 117.3 136.5)">D401</text>
<text x="172.3" y="136.6">R411</text>
<text x="172.3" y="134">270R</text>
<text x="46.2" y="142.3">JP401</text>
<text x="119.2" y="140.5" transform="rotate(-90 119.2 140.5)">P6SMB12CAT3G</text>
<text x="224" y="141.2" transform="rotate(-90 224 141.2)">1K5</text>
<text x="226.5" y="141.6" transform="rotate(-90 226.5 141.6)">R414</text>
<text x="236.7" y="143.3" transform="rotate(-90 236.7 143.3)">100nF</text>
<text x="240.5" y="139.4" transform="rotate(-90 240.5 139.4)">60 1%</text>
<text x="243" y="139.1" transform="rotate(-90 243 139.1)">R416</text>
<text x="40" y="148.9" transform="rotate(-90 40 148.9)">4K7</text>
<text x="42.5" y="149.2" transform="rotate(-90 42.5 149.2)">R403</text>
<text x="57.7" y="148.9" transform="rotate(-90 57.7 148.9)">4K7</text>
<text x="60.3" y="149.2" transform="rotate(-90 60.3 149.2)">R402</text>
<text x="97" y="146.2" transform="rotate(-90 97 146.2)">220</text>
<text x="99.5" y="146.7" transform="rotate(-90 99.5 146.7)">R407</text>
<text x="118.5" y="148.2">TH402</text>
<text x="230.9" y="146.7" transform="rotate(-90 230.9 146.7)">C410</text>
<text x="118.7" y="150.7">USMF020</text>
<text x="243" y="156" transform="rotate(-90 243 156)">JP406</text>
<text x="98.9" y="163.6" transform="rotate(-90 98.9 163.6)">JP404</text>
<text x="104.6" y="172.1" transform="rotate(-90 104.6 172.1)">D402</text>
<text x="117.3" y="173.4" transform="rotate(-90 117.3 173.4)">D403</text>
<text x="132.5" y="171.6" transform="rotate(-90 132.5 171.6)">100</text>
<text x="135.1" y="172.1" transform="rotate(-90 135.1 172.1)">R410</text>
<text x="97" y="177.9" transform="rotate(-90 97 177.9)">390</text>
<text x="99.5" y="178.5" transform="rotate(-90 99.5 178.5)">R408</text>
<text x="106.5" y="176" transform="rotate(-90 106.5 176)">P6SMB12CAT3G</text>
<text x="119.2" y="176" transform="rotate(-90 119.2 176)">P6SMB12CAT3G</text>
</g>
<g font-size="1.4" fill="#a00000">
<text x="174.2" y="36.8">1</text>
<text x="188.2" y="36.8">2</text>
<text x="174.2" y="45.7">1</text>
<text x="188.2" y="45.7">2</text>
<text x="119.9" y="59.5" transform="rotate(-90 119.9 59.5)">TTL</text>
<text x="174.2" y="54.6">1</text>
<text x="188.2" y="54.6">2</text>
<text x="124.5" y="60.3" transform="rotate(-90 124.5 60.3)">RS232</text>
<text x="174.2" y="63.5">1</text>
<text x="188.2" y="63.5">2</text>
<text x="61.2" y="125.7">1</text>
<text x="69.6" y="123.2" transform="rotate(-90 69.6 123.2)">8</text>
<text x="61.2" y="128.3">2</text>
<text x="61.2" y="130.8">3</text>
<text x="77.7" y="127">6</text>
<text x="61.2" y="133.3">4</text>
<text x="69.6" y="137.2" transform="rotate(-90 69.6 137.2)">5</text>
<text x="77.7" y="132.1">7</text>
</g>
<g font-size="1.1" fill="#00a0a0">
<text x="77.8" y="98.6">+5V</text>
<text x="40.9" y="102.4">+5V</text>
<text x="51.1" y="102.4">+5V</text>
</g>
</svg>
